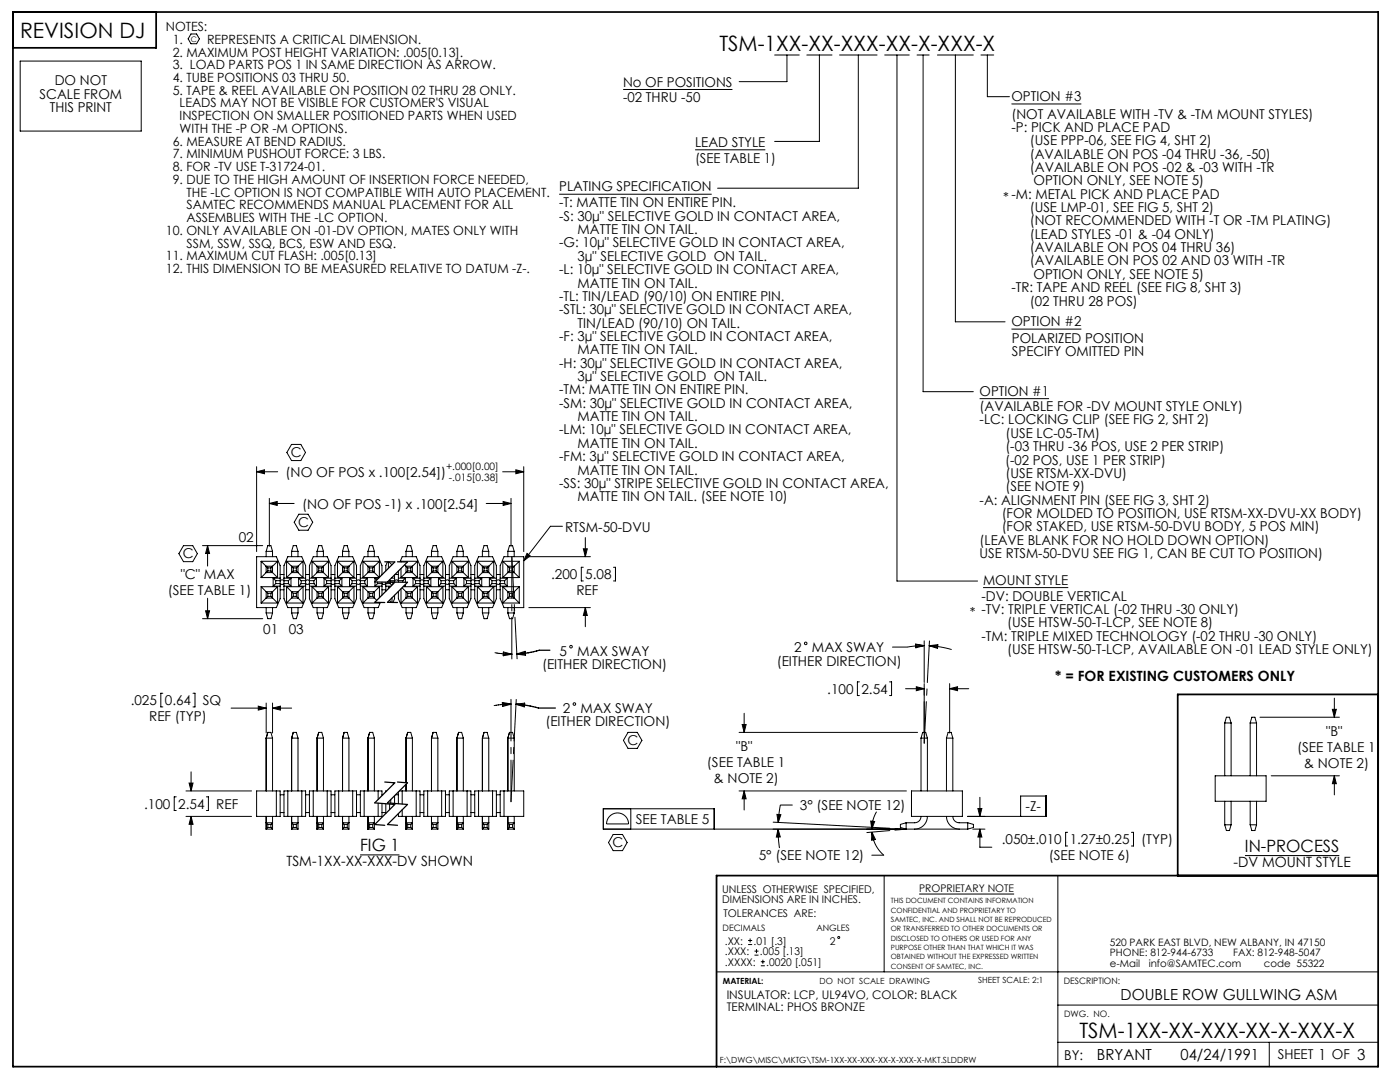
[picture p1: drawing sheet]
<svg xmlns="http://www.w3.org/2000/svg" width="279mm" height="216mm" viewBox="0 0 279 216" stroke-linecap="round" stroke-linejoin="round" font-family="sans-serif">
<g fill="none" stroke="#000" stroke-width=".2">
<path d="M4 12.2h24.2v14h-24.2zM38.1 6.8h1.1l.6 1-.6 .9h-1.1l-.6-.9zM124.4 17.9h21.8M154.6 11h4.9M157.1 11v5.3h-9.6M161 11h5M163.5 11v17.2h-8.9M167.5 11h7.5M171.3 11v26.6h-28.1M176.6 11h4.9M179 11v104.9h16.1M183 11h2.4"/>
<path d="M184.2 11v67.2h10M187.1 11h7.1M190.7 11v53.2h9.9M195.8 11h2.5M197 11v8.3h4.5M111.6 38.8h30.4M138.7 29.9h14M201.9 20.7h13.9M195.5 79.5h13.9M201.9 65.7h13.9M51.2 93.1v17M51.2 94.1h4.2"/>
<path d="M51.2 94.1l1.6-.4v.8zM53.8 99.4v9.6M58.2 88.7h1.8l1 1.6-1 1.6h-1.8l-1-1.6zM100.3 94.1h4.2M102 99.4v9.6M103 93.7l1.5 .4-1.5 .4zM104.5 93.1v17M36.6 108.9h1.9l.9 1.6-.9 1.6h-1.9l-.9-1.6zM40.4 108.9h12M41.4 108.9l.4 1.5h-.8zM41.4 108.9v4.1M41.4 119.4v4"/>
<path d="M51.2 111.1h3.9l.8 1.8v6.6l-.8 1.7h-3.9zM52.1 115.2h3.3M52.1 112h3.3M52.1 117.1h3.3M52.1 112l1.3 1.3M52.1 117.1l1.4 1.3M52.1 112v3.2M52.1 117.1v3.2M53.1 110l.3-1.1h.7l.3 1.1M53.1 110v1.1M53.1 113h1.3v1.3h-1.3zM53.1 110h1.3"/>
<path d="M53.1 118.1h1.3v1.2h-1.3zM53.4 113.3v.6M53.4 113.3h.7M53.4 113.9h.7M53.4 113.9l-1.3 1.3M53.5 118.4v.6M53.5 119h.6M53.5 118.4h.6M53.5 119l-1.4 1.3M53.8 100.5h4.9M53.8 100.5l1.5-.4v.8zM54.1 113.9l1.3 1.3"/>
<path d="M54.1 113.3v.6M54.1 118.4v.6M54.1 119l1.3 1.3M54.4 110v1.1M54.5 115.4h1.4M54.5 117h1.4M54.5 115.4v1.6M54.5 115.4l.5 .5M55 115.9h.9M55 116.5h.9M55 115.9v.6M55 116.5l-.5 .5"/>
<path d="M55.4 112l-1.3 1.3M55.4 112v3.2M55.4 117.1l-1.3 1.3M55.4 117.1v3.2M55.9 116.4a.46 .46 0 0 0 .8 0M55.9 115.9a.46 .46 0 0 1 .8 0M55.9 117.7h.8M55.9 114.6h.8M56.7 115.4h1.4M56.7 117h1.4M56.7 115.9h.9M56.7 116.5h.9"/>
<path d="M57.2 115.2h3.3M57.2 112h3.3M57.2 117.1h3.3M57.2 112l1.3 1.3M57.2 117.1l1.3 1.3M57.2 112v3.2M57.2 117.1v3.2M57.4 111.1h2.8l.8 1.8v6.6l-.8 1.7h-2.8l-.7-1.7v-6.6zM57.6 116.5l.5 .5M57.6 115.9v.6M58.1 115.4v1.6M58.1 115.4l-.5 .5"/>
<path d="M58.2 110l.3-1.1h.6l.4 1.1M58.2 113h1.3v1.3h-1.3zM58.2 110v1.1M58.2 110h1.3M58.2 118.1h1.3v1.2h-1.3zM58.5 113.3v.6M58.5 113.3h.6M58.5 113.9h.6M58.5 113.9l-1.3 1.3M58.5 118.4v.6M58.5 119h.6M58.5 118.4h.6"/>
<path d="M58.5 119l-1.3 1.3M59.1 113.3v.6M59.1 113.9l1.4 1.3M59.1 118.4v.6M59.1 119l1.4 1.3M59.5 110v1.1M59.6 115.4h1.4M59.6 117h1.4M59.6 115.4v1.6M59.6 115.4l.5 .5M59.6 102.6h1.9l.9 1.6-.9 1.6h-1.9l-.9-1.6zM60.1 115.9h.9"/>
<path d="M60.1 116.5h.9M60.1 115.9v.6M60.1 116.5l-.5 .5M60.5 112l-1.4 1.3M60.5 112v3.2M60.5 117.1l-1.4 1.3M60.5 117.1v3.2M61 116.4a.46 .46 0 0 0 .8 0M61 115.9a.46 .46 0 0 1 .8 0M61 117.7h.8M61 114.6h.8M61.8 115.4h1.4"/>
<path d="M61.8 117h1.4M61.8 115.9h.8M61.8 116.5h.8M62.3 115.2h3.3M62.3 112h3.3M62.3 117.1h3.3M62.3 112l1.3 1.3M62.3 117.1l1.3 1.3M62.3 112v3.2M62.3 117.1v3.2M62.5 111.1h2.8l.8 1.8v6.6l-.8 1.7h-2.8l-.7-1.7v-6.6zM62.6 116.5l.6 .5"/>
<path d="M62.6 115.9v.6M63.2 115.4v1.6M63.2 115.4l-.6 .5M63.3 110l.3-1.1h.6l.3 1.1M63.3 110v1.1M63.3 113h1.2v1.3h-1.2zM63.3 110h1.2M63.3 118.1h1.3v1.2h-1.3zM63.6 113.3v.6M63.6 113.3h.6M63.6 113.9h.6M63.6 113.9l-1.3 1.3"/>
<path d="M63.6 118.4v.6M63.6 119h.6M63.6 118.4h.6M63.6 119l-1.3 1.3M64.2 113.3v.6M64.2 113.9l1.4 1.3M64.2 118.4v.6M64.2 119l1.4 1.3M64.5 110v1.1M64.7 115.4h1.4M64.7 117h1.4M64.7 115.4v1.6"/>
<path d="M64.7 115.4l.5 .5M65.2 115.9h.9M65.2 116.5h.9M65.2 115.9v.6M65.2 116.5l-.5 .5M65.6 112l-1.4 1.3M65.6 112v3.2M65.6 117.1l-1.4 1.3M65.6 117.1v3.2M66.1 116.4a.46 .46 0 0 0 .7 0M66.1 115.9a.46 .46 0 0 1 .7 0M66.1 117.7h.7"/>
<path d="M66.1 114.6h.7M66.8 115.4h1.4M66.8 117h1.4M66.8 115.9h.9M66.8 116.5h.9M67.4 115.2h3.2M67.4 112h3.2M67.4 117.1h3.2M67.4 112l1.3 1.3M67.4 117.1l1.3 1.3M67.4 112v3.2M67.4 117.1v3.2"/>
<path d="M67.6 111.1h2.8l.8 1.8v6.6l-.8 1.7h-2.8l-.8-1.7v-6.6zM67.7 116.5l.5 .5M67.7 115.9v.6M68.2 115.4v1.6M68.2 115.4l-.5 .5M68.4 110l.3-1.1h.6l.3 1.1M68.4 110v1.1M68.4 113h1.2v1.3h-1.2zM68.4 110h1.2M68.4 118.1h1.2v1.2h-1.2zM68.7 113.3v.6M68.7 113.3h.6"/>
<path d="M68.7 113.9h.6M68.7 113.9l-1.3 1.3M68.7 118.4v.6M68.7 119h.6M68.7 118.4h.6M68.7 119l-1.3 1.3M69.3 113.3v.6M69.3 113.9l1.3 1.3M69.3 118.4v.6M69.3 119l1.3 1.3M69.6 110v1.1M69.8 115.4h1.4"/>
<path d="M69.8 117h1.4M69.8 115.4v1.6M69.8 115.4l.5 .5M70.3 115.9h.9M70.3 116.5h.9M70.3 115.9v.6M70.3 116.5l-.5 .5M70.6 112l-1.3 1.3M70.6 112v3.2M70.6 117.1l-1.3 1.3M70.6 117.1v3.2M71.2 116.4a.46 .46 0 0 0 .7 0"/>
<path d="M71.2 115.9a.46 .46 0 0 1 .7 0M71.2 117.7h.7M71.2 114.6h.7M71.9 115.4h1.4M71.9 117h1.4M71.9 115.9h.9M71.9 116.5h.9M72.4 115.2h3.3M72.4 112h3.3M72.4 117.1h3.3M72.4 112l1.4 1.3M72.4 117.1l1.4 1.3"/>
<path d="M72.4 112v3.2M72.4 117.1v3.2M72.8 116.5l.5 .5M72.8 115.9v.6M73.3 115.4v1.6M73.3 115.4l-.5 .5M73.4 110l.4-1.1h.6l.3 1.1M73.4 110v1.1M73.4 113h1.3v1.3h-1.3zM73.4 110h1.3M73.4 118.1h1.3v1.2h-1.3zM73.8 113.3v.6"/>
<path d="M73.8 113.3h.6M73.8 113.9h.6M73.8 113.9l-1.4 1.3M73.8 118.4v.6M73.8 119h.6M73.8 118.4h.6M73.8 119l-1.4 1.3M74.4 113.3v.6M74.4 118.4v.6M74.4 119l.8 .8M74.7 110v1.1M74.8 115.4h.8"/>
<path d="M74.8 117h1.4M74.8 115.4v1.6M74.8 115.4l.4 .3M75.3 116.5h.9M75.3 116.1v.4M75.3 116.5l-.5 .5M75.7 112v3.2l-1.3-1.3M75.7 112l-1.3 1.3M75.7 117.1l-1.3 1.3M75.7 117.1v2.2M76.2 116.4a.46 .46 0 0 0 .8 0M76.2 114.7v-1.8l-.7-1.8h-2.8l-.8 1.8v6.6l.8 1.7h2.8l.4-1"/>
<path d="M76.2 116.2v2.5M76.2 117.7h.8M76.2 114.6h.1M77 116.2v1.8M77 117h1M77 116.5h.9M77.3 112.1l-.3 .8v1M77.3 116.1h.1M77.5 117.1h.4M77.5 117.1l.2 .2M77.5 112.1v1.3M77.5 117.1v.4"/>
<path d="M77.6 112.1l.6 .6M77.7 119.8l.4 .4M77.7 115.7l.2 .2M77.9 115.9h.8M77.9 115.9v.2M77.9 116.5l.3 .3M77.9 116.2v.3M78.1 115.4h.6M78.2 115.2h.1M78.2 119.3v.9M78.4 116.2v.4M78.7 115.9a.46 .46 0 0 1 .8 0"/>
<path d="M78.7 114.7v1.5M78.7 118.8v.7l-.3 .7M78.8 114.6h.7M79.5 114v2.2M79.5 115.4h1.4M79.5 115.9h.9M79.8 112.1l.5-1h2.8l.7 1.8v6.6l-.7 1.7h-2.8l-.8-1.7v-1.5M80 112l.1 .1M80 115.2h3.3M80 112h3.3M80 112v.1M80 113.4v1.8"/>
<path d="M80 117.5v2.8M80.2 117.3l1.2 1.1M80.4 115.9v.3M80.4 117.1h2.9M80.6 117h.3M80.7 116.8l.2 .2M80.7 112.7l.7 .6M80.9 115.4v.8M80.9 116.6v.4M80.9 115.4l-.5 .5M81 110l.4-1.1h.6l.3 1.1M81 110v1.1"/>
<path d="M81 113h1.3v1.3h-1.3zM81 110h1.3M81 114.2l-1 1M81 118.1h1.3v1.2h-1.3zM81 119.3l-1 1M81.4 113.3v.6M81.4 113.3h.6M81.4 113.9h.6M81.4 113.9l-.4 .4M81.4 118.4v.6M81.4 119h.6M81.4 118.4h.6"/>
<path d="M81.4 119l-.4 .3M82 113.3v.6M82 113.9l1.3 1.3M82 118.4v.6M82 119l1.3 1.3M82.3 110v1.1M82.4 115.4h1.4M82.4 117h1.4M82.4 115.4v1.6M82.4 115.4l.5 .5M82.9 115.9h.9M82.9 115.9v.6"/>
<path d="M82.9 116.5l-.5 .5M82.9 116.5h.9M83.3 112l-1.3 1.3M83.3 112v3.2M83.3 117.1l-1.3 1.3M83.3 117.1v3.2M83.8 116.4a.46 .46 0 0 0 .8 0M83.8 115.9a.46 .46 0 0 1 .8 0M83.8 117.7h.8M83.8 114.6h.8M84.6 115.4h1.4M84.6 117h1.4"/>
<path d="M84.6 115.9h.9M84.6 116.5h.9M85.1 112l1.3 1.3M85.1 117.1l1.3 1.3M85.1 115.2h3.3M85.1 112h3.3M85.1 112v3.2M85.1 117.1v3.2M85.1 117.1h3.3M85.3 111.1h2.8l.8 1.8v6.6l-.8 1.7h-2.8l-.7-1.7v-6.6zM85.5 116.5l.5 .5M85.5 115.9v.6"/>
<path d="M86 115.4v1.6M86 115.4l-.5 .5M86.1 110l.3-1.1h.6l.4 1.1M86.1 110v1.1M86.1 113h1.3v1.3h-1.3zM86.1 110h1.3M86.1 114.2l-1 1M86.1 118.1h1.3v1.2h-1.3zM86.1 119.3l-1 1M86.4 113.3v.6M86.4 113.3h.6M86.4 113.9h.6"/>
<path d="M86.4 113.9l-.3 .4M86.4 118.4v.6M86.4 119l-.3 .3M86.4 119h.7M86.4 118.4h.7M87 113.3v.6M87 113.9l1.4 1.3M87.1 118.4v.6M87.1 119l1.3 1.3M87.4 110v1.1M87.5 115.4h1.4M87.5 115.4v1.6"/>
<path d="M87.5 117h1.4M87.5 115.4l.5 .5M88 115.9h.9M88 115.9v.6M88 116.5l-.5 .5M88 116.5h.9M88.4 112l-1.4 1.3M88.4 112v3.2M88.4 117.1l-1.3 1.3M88.4 117.1v3.2M88.9 116.4a.46 .46 0 0 0 .8 0M88.9 115.9a.46 .46 0 0 1 .8 0"/>
<path d="M88.9 117.7h.8M88.9 114.6h.8M89.7 115.4h1.4M89.7 117h1.4M89.7 115.9h.9M89.7 116.5h.9M90.2 112l1.3 1.3M90.2 117.1l1.3 1.3M90.2 115.2h3.3M90.2 112h3.3M90.2 117.1h3.3M90.2 112v3.2"/>
<path d="M90.2 117.1v3.2M90.4 111.1h2.8l.8 1.8v6.6l-.8 1.7h-2.8l-.7-1.7v-6.6zM90.6 116.5l.5 .5M90.6 115.9v.6M91.1 115.4v1.6M91.1 115.4l-.5 .5M91.2 110l.3-1.1h.6l.4 1.1M91.2 110v1.1M91.2 113h1.3v1.3h-1.3zM91.2 110h1.3M91.2 114.2l-1 1M91.2 118.1h1.3v1.2h-1.3z"/>
<path d="M91.2 119.3l-1 1M91.5 113.3v.6M91.5 113.3h.6M91.5 113.9h.6M91.5 113.9l-.3 .4M91.5 118.4v.6M91.5 119l-.3 .3M91.5 119h.6M91.5 118.4h.6M92.1 113.3v.6M92.1 113.9l1.4 1.3M92.1 118.4v.6"/>
<path d="M92.1 119l1.4 1.3M92.5 110v1.1M92.6 115.4h1.4M92.6 117h1.4M92.6 115.4v1.6M92.6 115.4l.5 .5M93.1 115.9h.9M93.1 115.9v.6M93.1 116.5l-.5 .5M93.1 116.5h.9M93.5 112l-1.4 1.3M93.5 112v3.2"/>
<path d="M93.5 117.1l-1.4 1.3M93.5 117.1v3.2M94 116.4a.46 .46 0 0 0 .7 0M94 115.9a.46 .46 0 0 1 .7 0M94 117.7h.7M94 114.6h.7M94.7 115.4h1.4M94.7 117h1.4M94.7 115.9h.9M94.7 116.5h.9M95.3 112l1.3 1.3M95.3 117.1l1.3 1.3"/>
<path d="M95.3 115.2h3.2M95.3 112h3.2M95.3 117.1h3.3M95.3 112v3.2M95.3 117.1v3.2M95.5 111.1h2.8l.8 1.8v6.6l-.8 1.7h-2.8l-.8-1.7v-6.6zM95.6 116.5l.5 .5M95.6 115.9v.6M96.1 115.4v1.6M96.1 115.4l-.5 .5M96.3 110l.3-1.1h.6l.3 1.1M96.3 110v1.1"/>
<path d="M96.3 113h1.2v1.3h-1.2zM96.3 110h1.2M96.3 114.2l-1 1M96.3 118.1h1.2v1.2h-1.2zM96.3 119.3l-1 1M96.6 113.3v.6M96.6 113.3h.6M96.6 113.9h.6M96.6 113.9l-.3 .4M96.6 118.4v.6M96.6 119l-.3 .3M96.6 119h.6"/>
<path d="M96.6 118.4h.6M97 100.5h5M97.2 113.3v.6M97.2 113.9l1.3 1.3M97.2 118.4v.6M97.2 119l1.4 1.3M97.5 110v1.1M97.7 115.4h1.4M97.7 117h1.4M97.7 115.4v1.6M97.7 115.4l.5 .5M98.2 115.9h.9"/>
<path d="M98.2 115.9v.6M98.2 116.5l-.5 .5M98.2 116.5h.9M98.5 112l-1.3 1.3M98.5 112v3.2M98.6 117.1l-1.4 1.3M98.6 117.1v3.2M99.1 116.4a.46 .46 0 0 0 .7 0M99.1 115.9a.46 .46 0 0 1 .7 0M99.1 117.7h.7M99.1 114.6h.7M99.8 115.4h1.4"/>
<path d="M99.8 117h1.4M99.8 115.9h.9M99.8 116.5h.9M100.3 112l1.4 1.3M100.3 117.1l1.4 1.3M100.3 115.2h3.3M100.3 112h3.3M100.3 117.1h3.3M100.3 112v3.2M100.3 117.1v3.2M100.4 100.1l1.6 .4-1.6 .4zM100.6 111.1h3.9v10.1h-3.9l-.8-1.7v-6.6z"/>
<path d="M100.7 116.5l.5 .5M100.7 115.9v.6M101.2 115.4v1.6M101.2 115.4l-.5 .5M101.4 110l.3-1.1h.6l.3 1.1M101.4 110v1.1M101.4 113h1.2v1.3h-1.2zM101.4 110h1.2M101.4 114.2l-1.1 1M101.4 118.1h1.2v1.2h-1.2zM101.4 119.3l-1.1 1M101.7 113.3v.6"/>
<path d="M101.7 113.3h.6M101.7 113.9h.6M101.7 113.9l-.3 .4M101.7 118.4v.6M101.7 119l-.3 .3M101.7 119h.6M101.7 118.4h.6M102.3 113.3v.6M102.3 113.9l1.3 1.3M102.3 118.4v.6M102.3 119l1.3 1.3M102.6 110v1.1"/>
<path d="M103.6 112l-1.3 1.3M103.6 112v3.2M103.6 117.1l-1.3 1.3M103.6 117.1v3.2M105.2 110.4l.6 .5-1.3 1zM105.5 111.1h12.3M112.2 105h-2.3l-5.4 6.9M116.4 113.2h-.4v2.7h.4M116.4 109.5h.8l-.4 1.6zM116.8 107.3v3.8M122.4 113.2h.4v2.7h-.4M196.2 117.2h17"/>
<path d="M32.5 138.3h-.4v2.8h.4M38.5 138.3h.4v2.8h-.4M40.4 123.4h12M41 121.9h.8l-.4 1.5zM52.1 120.3h3.3M53.1 121.2v1.1M53.1 122.3l.4 1.2h.6l.3-1.2M53.1 122.3h1.3M54.4 121.2v1.1M57.2 120.3h3.3M58.2 122.3l.3 1.2h.6l.4-1.2M58.2 121.2v1.1"/>
<path d="M58.2 122.3h1.3M59.5 121.2v1.1M62.3 120.3h3.3M63.3 122.3l.3 1.2h.6l.4-1.2M63.3 121.2v1.1M63.3 122.3h1.3M64.6 121.2v1.1M67.4 120.3h3.2M68.4 122.3l.3 1.2h.6l.3-1.2M68.4 121.2v1.1M68.4 122.3h1.2M69.6 121.2v1.1"/>
<path d="M72.4 120.3h3.3M73.4 122.3l.4 1.2h.6l.3-1.2M73.4 121.2v1.1M73.4 122.3h1.3M74.7 121.2v1.1M75.6 120.2l.1 .1M75.7 120.2v.1M80 120.3h3.3M81 122.3l.4 1.2h.6l.3-1.2M81 121.2v1.1M81 122.3h1.3M82.3 121.2v1.1"/>
<path d="M85.1 120.3h3.3M86.1 122.3l.3 1.2h.7l.3-1.2M86.1 121.2v1.1M86.1 122.3h1.3M87.4 121.2v1.1M90.2 120.3h3.3M91.2 122.3l.3 1.2h.6l.4-1.2M91.2 121.2v1.1M91.2 122.3h1.3M92.5 121.2v1.1M95.3 120.3h3.3M96.3 122.3l.3 1.2h.6l.3-1.2"/>
<path d="M96.3 121.2v1.1M96.3 122.3h1.2M97.5 121.2v1.1M98.8 130.2l3.3 .3M100.3 120.3h3.3M100.5 130.1l1.6 .4M101.4 122.3l.3 1.2h.6l.3-1.2M101.4 121.2v1.1M101.4 122.3h1.2M102.1 130.5l-1.7 .3M102.6 121.2v1.1M104.8 130.2l-1.7 .3h1.7"/>
<path d="M105.5 121.2h12.3M116.8 121.2v3.9M116.8 121.2l.4 1.6h-.8zM171.5 136.1h-.4v2.7h.4M177.5 136.1h.4v2.7h-.4M180.7 137.4h3.7M182.7 128.5l1.7 .3-1.6 .5zM182.7 128.7l1.7 .1M182.9 137l1.5 .4-1.5 .4zM184.4 128.8l-3.3 .3h-3M184.4 136.4v9.9M184.4 128.8l-1.6 .3"/>
<path d="M185.4 128.8l2.3 .3 2.2 .5M185.4 128.8l1.7 .4M185.4 128.8l1.8-.2-.1 .8zM187.1 128.8h-1.7M189.5 137.4l1.6-.4v.8zM189.5 136.4v9.9M189.5 137.4h3.8M266.3 139.3v3.8M35.2 159h-.4v2.7h.4M37.1 157.8h13.1M37.7 156.2h.8l-.4 1.6zM38.1 154v3.8"/>
<path d="M41.2 159h.4v2.7h-.4M46.1 141.3h7M51.2 157.8h4.7v5.1h-4.7zM51.5 140.9l1.6 .4-1.6 .4zM53.1 147.3l.3-1.2h.7l.3 1.2M53.1 147.3v10.5M53.1 147.3h1.3M53.1 140.3v6M54.4 141.3l1.6-.4v.8zM54.4 147.3v10.5M54.4 140.3v6M54.4 141.3h3.8"/>
<path d="M55.1 157.8v5.1M55.9 158.6h.8M56.7 157.8h4.3v5.1h-4.3zM57.4 157.8v5.1M58.2 147.3l.3-1.2h.6l.4 1.2M58.2 147.3h1.3M58.2 147.3v10.5M59.5 147.3v10.5M60.2 157.8v5.1M61 158.6h.8M61.8 157.8h4.3v5.1h-4.3zM62.5 157.8v5.1"/>
<path d="M63.3 147.3l.3-1.2h.6l.4 1.2M63.3 147.3h1.3M63.3 147.3v10.5M64.6 147.3v10.5M65.3 157.8v5.1M66.1 158.6h.7M66.8 157.8h4.4v5.1h-4.4zM67.6 157.8v5.1M68.4 147.3l.3-1.2h.6l.3 1.2M68.4 147.3h1.2M68.4 147.3v10.5M69.6 147.3v10.5"/>
<path d="M70.4 157.8v5.1M71.2 158.6h.7M72.7 157.8v5.1M73.4 147.3l.4-1.2h.6l.3 1.2M73.4 147.3h1.3M73.4 147.3v10.5M74.7 147.3v10.5M75.5 157.8v1.7M76.2 158.8v-1h-4.3v5.1h4.3v-2.6M76.2 158.6h.2M77.2 157.8h-.2v.2M78 159.6v.7"/>
<path d="M78.5 156.2v.3M78.7 158.8v1.5M78.9 158.6h.6M79.5 158v2.4M79.7 157.8h4.1v5.1h-4.3v-.6M80.3 157.8v2.6M81 147.3l.4-1.2h.6l.3 1.2M81 147.3h1.3M81 147.3v8.9M81 156.5v1.3M82.3 147.3v10.5M83.1 157.8v5.1"/>
<path d="M83.8 158.6h.8M84.6 157.8h4.3v5.1h-4.3zM85.3 157.8v5.1M86.1 147.3l.3-1.2h.7l.3 1.2M86.1 147.3h1.3M86.1 147.3v10.5M87.4 147.3v10.5M88.1 157.8v5.1M88.9 158.6h.8M89.7 157.8h4.3v5.1h-4.3zM90.4 157.8v5.1M91.2 147.3l.3-1.2h.6l.4 1.2"/>
<path d="M91.2 147.3h1.3M91.2 147.3v10.5M92.5 147.3v10.5M93.2 157.8v5.1M94 158.6h.7M94.7 157.8h4.4v5.1h-4.4zM95.5 157.8v5.1M96.3 147.3l.3-1.2h.6l.3 1.2M96.3 147.3h1.2M96.3 147.3v10.5M97.5 147.3v10.5M98.3 157.8v5.1"/>
<path d="M99.1 158.6h.7M99.8 157.8h4.7v5.1h-4.7zM100.3 140.4l1.7 .1M100.6 157.8v5.1M101.4 147.3l.3-1.2h.6l.3 1.2M101.4 147.3h1.2M101.4 147.3v10.5M102 140.5l-1.7 .2M102 140.5l-3.4 .3M102.6 147.3v10.5M104.7 140.3l-1.7 .2 1.6 .5M125.3 146.1h1.9l.9 1.6-.9 1.6h-1.9l-.9-1.6z"/>
<path d="M147.5 146.1h35.6M147.5 157.8h33.4M148.1 144.6h.8l-.4 1.5zM148.5 157.8l.4 1.6h-.8zM148.5 142.3v3.8M148.5 157.8v3.8M181.9 157.8h10.2v5.1h-10.2zM183.8 147.3l.3-1.2h.6l.4 1.2M183.8 147.3h1.3M183.8 147.3v10.5M185.1 147.3v10.5M188.9 147.3l.3-1.2h.6l.4 1.2"/>
<path d="M188.9 147.3h1.3M188.9 147.3v10.5M190.2 147.3v10.5M195.6 159.1v3.8M242.5 154.8h10.2v5.1h-10.2zM244.4 144.3l.4-1.2h.6l.3 1.2M244.4 144.3h1.3M244.4 144.3v10.5M244.4 159.9v4.7M245.7 144.3v10.5M245.7 159.9v4.7M249.5 144.3l.3-1.2h.6l.4 1.2"/>
<path d="M249.5 144.3h1.3M249.5 144.3v10.5M249.5 159.9v4.7M250.8 144.3v10.5M250.8 159.9v4.7M251.5 143.1h15.8M253.7 154.8h13.6M265.9 141.5h.8l-.4 1.6zM266.3 154.8l.4 1.6h-.8zM266.3 154.8v3.8M37.1 162.9h13.1M38.1 162.9v3.8"/>
<path d="M38.1 162.9l.4 1.6h-.8zM53.1 165.4h1.3M53.1 164.2v-1.3v2.5M53.1 164.2v1.2M53.1 164.2h1.3M53.1 164.2l.4 .3M53.5 165.1h.6M53.5 164.5h.6M53.5 164.5v.6M53.5 165.1l-.4 .3M54.1 165.1l.3 .3M54.1 164.5v.6"/>
<path d="M54.4 162.9v1.3M54.4 164.2v1.2M54.4 164.2l-.3 .3M55.9 162.1h.8M58.2 162.9v2.5h1.3M58.2 162.9v1.3M58.2 164.2h1.3M58.2 164.2l.3 .3M58.2 164.2v1.2l.3-.3M58.5 165.1h.6M58.5 164.5h.6M58.5 164.5v.6"/>
<path d="M59.1 164.5v.6M59.1 165.1l.4 .3M59.5 162.9v1.3M59.5 164.2l-.4 .3M59.5 164.2v1.2M61 162.1h.8M63.3 165.4h1.3M63.3 164.2v-1.3v2.5M63.3 164.2h1.3M63.3 164.2v1.2M63.3 164.2l.3 .3M63.6 165.1h.6"/>
<path d="M63.6 164.5h.6M63.6 164.5v.6M63.6 165.1l-.3 .3M64.2 164.5v.6M64.2 165.1l.4 .3M64.6 162.9v1.3M64.6 164.2l-.4 .3M64.6 164.2v1.2M66.1 162.1h.7M68.4 165.4h1.2M68.4 164.2v-1.3v2.5M68.4 164.2h1.2"/>
<path d="M68.4 164.2v1.2M68.4 164.2l.3 .3M68.7 165.1h.6M68.7 164.5h.6M68.7 165.1l-.3 .3M68.7 164.5v.6M69.3 165.1l.3 .3M69.3 164.5v.6M69.6 162.9v1.3M69.6 164.2l-.3 .3M69.6 164.2v1.2M71.2 162.1h.7"/>
<path d="M71.9 170.6h7.8M73.4 165.4h1.3M73.4 164.2v-1.3v2.5M73.4 164.2h1.3M73.4 164.2v1.2M73.4 164.2l.4 .3M73.8 165.1h.6M73.8 164.5h.6M73.8 164.5v.6M73.8 165.1l-.4 .3M74.4 164.5v.6M74.4 165.1l.3 .3"/>
<path d="M74.7 162.9v1.3M74.7 164.2l-.3 .3M74.7 164.2v1.2M75.5 160.3v2.6M76.2 162.1h.8M77 160.4v1.9M77.8 160.4v1.2M80.3 161.6v1.3M81 165.4h1.3M81 164.2v-1.3v2.5M81 164.2h1.3M81 164.2v1.2"/>
<path d="M81 164.2l.4 .3M81.4 165.1h.6M81.4 164.5h.6M81.4 164.5v.6M81.4 165.1l-.4 .3M82 165.1l.3 .3M82 164.5v.6M82.3 162.9v1.3M82.3 164.2l-.3 .3M82.3 164.2v1.2M83.8 162.1h.8M86.1 165.4h1.3"/>
<path d="M86.1 164.2v-1.3v2.5M86.1 164.2h1.3M86.1 164.2v1.2M86.1 164.2l.3 .3M86.4 165.1h.7M86.4 164.5h.7M86.4 164.5v.6M86.4 165.1l-.3 .3M87.1 164.5v.6M87.1 165.1l.3 .3M87.4 162.9v1.3M87.4 164.2l-.3 .3"/>
<path d="M87.4 164.2v1.2M88.9 162.1h.8M91.2 165.4h1.3M91.2 164.2v-1.3v2.5M91.2 164.2v1.2M91.2 164.2h1.3M91.2 164.2l.3 .3M91.5 165.1h.6M91.5 164.5h.6M91.5 164.5v.6M91.5 165.1l-.3 .3M92.1 164.5v.6"/>
<path d="M92.1 165.1l.4 .3M92.5 162.9v1.3M92.5 164.2l-.4 .3M92.5 164.2v1.2M94 162.1h.7M96.3 165.4h1.2M96.3 164.2v-1.3v2.5M96.3 164.2v1.2M96.3 164.2h1.2M96.3 164.2l.3 .3M96.6 165.1h.6M96.6 164.5h.6"/>
<path d="M96.6 164.5v.6M96.6 165.1l-.3 .3M97.2 165.1l.3 .3M97.2 164.5v.6M97.5 162.9v1.3M97.5 164.2l-.3 .3M97.5 164.2v1.2M99.1 162.1h.7M101.4 165.4h1.2M101.4 164.2v-1.3v2.5M101.4 164.2v1.2M101.4 164.2l.3 .3"/>
<path d="M101.4 164.2h1.2M101.7 165.1h.6M101.7 165.1l-.3 .3M101.7 164.5v.6M101.7 164.5h.6M102.3 165.1l.3 .3M102.3 164.5v.6M102.6 162.9v1.3M102.6 164.2l-.3 .3M102.6 164.2v1.2M121.7 162.9a2.19 2.19 0 0 1 2.4-.5 2.19 2.19 0 0 1 1.3 2h-4.3a2.2 2.2 0 0 1 .6-1.5zM122.4 166.5h1.8l1 1.6-1 1.6h-1.8l-1-1.6z"/>
<path d="M125.9 161.4v4M154.3 164.1l23.3 1.2M155.1 162.5l.7 .1-.5 1.5zM155.3 165.4l.4 1.6h-.8zM155.3 165.4l.3 3.8M158.1 160.6h-2.4l-.4 3.5M173.8 163.8l.8 .1-.6 1.5zM174 166l.7 1.5-.8 .2zM174 166a6.9 6.9 0 0 0 2.4 4.6h-2.4M174.9 162a6.9 6.9 0 0 0-.9 3.4M176.5 174.7v19.2M177.6 165.7l-4.6 .4"/>
<path d="M178.6 165.3l2.2 .1M179.8 165.4h-59.4v-4h22.2v4M180.8 165.4l-2.2 .2M180.8 165.4h12.3M180.8 164.2v1.2M180.8 164.2l-1.1 .3v.6l1.1 .3M183.4 178.4h19M183.8 162.9a1.27 1.27 0 0 1-1.3 1.3h-1.7M185.1 162.9a2.54 2.54 0 0 1-2.6 2.5M188.9 162.9a2.54 2.54 0 0 0 2.5 2.5M190.2 162.9a1.27 1.27 0 0 0 1.2 1.3h1.7M193.1 162.9h15.7v-4.1h-5.1v4.1"/>
<path d="M193.1 164.2v1.2M193.1 164.2l1.2 .3v.6l-1.2 .3M194.1 165.4h2.5M195.2 161.3h.7l-.3 1.6zM195.6 165.4l.3 1.6h-.7zM195.6 165.4v3.7h2.3M211.1 174.7v38.1M213.1 166.1h-.4v2.7h.4M225.8 166.1h.4v2.7h-.4M244.4 164.6h1.3M244.4 164.6l.4 1.1h.6l.3-1.1M248.5 170.7h18.8"/>
<path d="M249.5 164.6h1.3M249.5 164.6l.3 1.1h.6l.4-1.1M143 193.9h132M149.3 188.5h.8M149.3 187.7h.8M149.7 187.3v.8M150.6 190.6h.8M150.6 189.8h.8M151 189.4v.8M151.8 192.7h.8M151.8 191.9h.8M152.2 191.5v.8"/>
<path d="M211.1 208h63.9M211.1 200.6h63.9M253.3 208v4.8"/>
<circle cx="114" cy="129" r=".26"/>
<circle cx="160.8" cy="128.4" r=".26"/>
<circle cx="114.6" cy="140.5" r=".26"/>
<circle cx="167.4" cy="187.1" r=".2"/>
</g>
<path d="M2.6 2.4h272.4v210.4h-272.4zM31.2 2.4v7.1h-28.6M275 138.6h-40v36.1M275 174.7h-132v38.1" fill="none" stroke="#000" stroke-width=".35"/>
<g fill="none" stroke="#000" stroke-width=".25" stroke-dasharray="6.3 1.3 1.3 1.3 1.3 1.3">
<path d="M74.8 116.1l4 .1M76.8 112.1h2M77.3 116.1l4 .1M78.8 112.1l-4 4M78.8 116.2l-4 4M79.3 112.1h2M81.3 112.1l-4 4M81.3 116.2l-4 4M74.8 120.2h2M77.3 120.2h2M76.8 156l2 .2M78.8 156.2l-4 4"/>
<path d="M79.3 156l2 .2M81.3 156.2l-4 4M74.8 160.2l4 .3M74.8 164.5l2 .2M77.3 160.2l4 .3M77.3 164.5l2 .2M78.8 160.5l-4 4M81.3 160.5l-4 4"/>
</g>
<path d="M102.1 111.1l1.1 20.4M102 139.5v20.5M102.1 131.5v-20.4M184.4 127.9v20.4M102 160l1-20.4M184.4 148.3l1.1-20.4" fill="none" stroke="#000" stroke-width=".2" stroke-dasharray="15.2 1.3 1.3 1.3" stroke-dashoffset="6.9"/>
<path d="M100.5 130.3l1.6 .2-1.7 .1M100.5 130.1l-.1 .7M103.1 130.5l1.7-.5 .1 .7zM109.7 129.7a14.1 14.1 0 0 0-4.3 .6l-2.3 .2M100.3 140.2l1.7 .3-1.7 .4zM103 140.5l2.2 .3 2.3 .5h3.3M103 140.5l1.6 .4M104.7 140.5h-1.7M104.7 140.3l-.1 .7" fill="none" stroke="#000" stroke-width=".25"/>
<g fill="#000">
<path d="M105.2 110.4l.6 .5-1.3 1z"/>
<path d="M182.9 137l1.5 .4-1.5 .4zM189.5 137.4l1.6-.4v.8zM155.1 162.5l.7 .1-.5 1.5zM155.3 165.4l.4 1.6h-.8zM173.8 163.8l.8 .1-.6 1.5zM174 166l.7 1.5-.8 .2z"/>
<path d="M51.5 140.9l1.6 .4-1.6 .4zM54.4 141.3l1.6-.4v.8zM37.7 156.2h.8l-.4 1.6zM38.1 162.9l.4 1.6h-.8zM41.4 108.9l.4 1.5h-.8zM41 121.9h.8l-.4 1.5zM116.8 121.2l.4 1.6h-.8zM116.4 109.5h.8l-.4 1.6zM51.2 94.1l1.6-.4v.8zM103 93.7l1.5 .4-1.5 .4zM53.8 100.5l1.5-.4v.8zM100.4 100.1l1.6 .4-1.6 .4zM148.5 157.8l.4 1.6h-.8zM148.1 144.6h.8l-.4 1.5zM195.2 161.3h.7l-.3 1.6zM195.6 165.4l.3 1.6h-.7zM266.3 154.8l.4 1.6h-.8zM265.9 141.5h.8l-.4 1.6z"/>
</g>
<g font-size="4.2">
<text x="4" y="7.6">REVISION DJ</text>
<text x="143.6" y="10.1">TSM-1XX-XX-XXX-XX-X-XXX-X</text>
<text x="215.4" y="207.2">TSM-1XX-XX-XXX-XX-X-XXX-X</text>
</g>
<g font-size="3.4">
<text x="71.9" y="169.9">FIG 1</text>
<text x="248.5" y="170">IN-PROCESS</text>
</g>
<g font-size="3">
<text x="223.7" y="199.5">DOUBLE ROW GULLWING ASM</text>
<text x="218.9" y="211.4">BRYANT</text>
<text x="235.6" y="211.4">04/24/1991</text>
</g>
<g font-size="2.8">
<text x="210.6" y="135.8">* = FOR EXISTING CUSTOMERS ONLY</text>
<text x="57.2" y="172.8">TSM-1XX-XX-XXX-DV SHOWN</text>
<text x="246.2" y="172.9">-DV MOUNT STYLE</text>
</g>
<g font-size="2.7">
<text x="10.9" y="17">DO NOT</text>
<text x="124.4" y="17.3">No OF POSITIONS</text>
<text x="7.9" y="19.7">SCALE FROM</text>
<text x="10" y="22.4">THIS PRINT</text>
<text x="124.4" y="20.4">-02 THRU -50</text>
<text x="201.9" y="23.6">(NOT AVAILABLE WITH -TV &amp; -TM MOUNT STYLES)</text>
<text x="201.9" y="20.1">OPTION #3</text>
<text x="138.7" y="29.3">LEAD STYLE</text>
<text x="201.9" y="26.3">-P: PICK AND PLACE PAD</text>
<text x="205.5" y="29">(USE PPP-06, SEE FIG 4, SHT 2)</text>
<text x="138.7" y="32.5">(SEE TABLE 1)</text>
<text x="205.5" y="31.6">(AVAILABLE ON POS -04 THRU -36, -50)</text>
<text x="205.5" y="34.3">(AVAILABLE ON POS -02 &amp; -03 WITH -TR</text>
<text x="111.6" y="41.4">-T: MATTE TIN ON ENTIRE PIN.</text>
<text x="111.6" y="38.2">PLATING SPECIFICATION</text>
<text x="200.2" y="40.2">* -M: METAL PICK AND PLACE PAD</text>
<text x="206.3" y="37">OPTION ONLY, SEE NOTE 5)</text>
<text x="111.6" y="44">-S: 30µ&quot; SELECTIVE GOLD IN CONTACT AREA,</text>
<text x="115.3" y="46.7">MATTE TIN ON TAIL.</text>
<text x="205.5" y="42.3">(USE LMP-01, SEE FIG 5, SHT 2)</text>
<text x="205.5" y="47.6">(LEAD STYLES -01 &amp; -04 ONLY)</text>
<text x="205.5" y="45">(NOT RECOMMENDED WITH -T OR -TM PLATING)</text>
<text x="111.6" y="49.4">-G: 10µ&quot; SELECTIVE GOLD IN CONTACT AREA,</text>
<text x="115.3" y="52">3µ&quot; SELECTIVE GOLD ON TAIL.</text>
<text x="205.5" y="50.3">(AVAILABLE ON POS 04 THRU 36)</text>
<text x="205.5" y="53">(AVAILABLE ON POS 02 AND 03 WITH -TR</text>
<text x="111.6" y="54.7">-L: 10µ&quot; SELECTIVE GOLD IN CONTACT AREA,</text>
<text x="115.3" y="57.4">MATTE TIN ON TAIL.</text>
<text x="201.9" y="58.3">-TR: TAPE AND REEL (SEE FIG 8, SHT 3)</text>
<text x="206.3" y="55.6">OPTION ONLY, SEE NOTE 5)</text>
<text x="111.6" y="60">-TL: TIN/LEAD (90/10) ON ENTIRE PIN.</text>
<text x="111.6" y="62.7">-STL: 30µ&quot; SELECTIVE GOLD IN CONTACT AREA,</text>
<text x="115.3" y="65.4">TIN/LEAD (90/10) ON TAIL.</text>
<text x="201.9" y="65.1">OPTION #2</text>
<text x="205.5" y="61">(02 THRU 28 POS)</text>
<text x="111.6" y="68">-F: 3µ&quot; SELECTIVE GOLD IN CONTACT AREA,</text>
<text x="115.3" y="70.7">MATTE TIN ON TAIL.</text>
<text x="202" y="68.5">POLARIZED POSITION</text>
<text x="202" y="71.1">SPECIFY OMITTED PIN</text>
<text x="111.6" y="73.4">-H: 30µ&quot; SELECTIVE GOLD IN CONTACT AREA,</text>
<text x="115.3" y="76">3µ&quot; SELECTIVE GOLD ON TAIL.</text>
<text x="111.6" y="78.7">-TM: MATTE TIN ON ENTIRE PIN.</text>
<text x="111.6" y="81.4">-SM: 30µ&quot; SELECTIVE GOLD IN CONTACT AREA,</text>
<text x="195.5" y="82">(AVAILABLE FOR -DV MOUNT STYLE ONLY)</text>
<text x="195.5" y="79">OPTION #1</text>
<text x="111.6" y="86.7">-LM: 10µ&quot; SELECTIVE GOLD IN CONTACT AREA,</text>
<text x="115.3" y="84">MATTE TIN ON TAIL.</text>
<text x="115.3" y="89.4">MATTE TIN ON TAIL.</text>
<text x="195.5" y="84.7">-LC: LOCKING CLIP (SEE FIG 2, SHT 2)</text>
<text x="200.7" y="87.4">(USE LC-05-TM)</text>
<text x="57" y="95.2">(NO OF POS x .100[2.54])</text>
<text x="58.1" y="91.2">C</text>
<text x="111.6" y="92">-FM: 3µ&quot; SELECTIVE GOLD IN CONTACT AREA,</text>
<text x="115.3" y="94.7">MATTE TIN ON TAIL.</text>
<text x="200.6" y="92.7">(-02 POS, USE 1 PER STRIP)</text>
<text x="200.6" y="90">(-03 THRU -36 POS, USE 2 PER STRIP)</text>
<text x="200.7" y="95.4">(USE RTSM-XX-DVU)</text>
<text x="60.3" y="101.5">(NO OF POS -1) x .100[2.54]</text>
<text x="111.6" y="97.4">-SS: 30µ&quot; STRIPE SELECTIVE GOLD IN CONTACT AREA,</text>
<text x="115.3" y="100">MATTE TIN ON TAIL. (SEE NOTE 10)</text>
<text x="195.5" y="100.7">-A: ALIGNMENT PIN (SEE FIG 3, SHT 2)</text>
<text x="200.7" y="98">(SEE NOTE 9)</text>
<text x="59.5" y="105.1">C</text>
<text x="112.8" y="106.1">RTSM-50-DVU</text>
<text x="199.9" y="106">(FOR STAKED, USE RTSM-50-DVU BODY, 5 POS MIN)</text>
<text x="199.9" y="103.4">(FOR MOLDED TO POSITION, USE RTSM-XX-DVU-XX BODY)</text>
<text x="36.5" y="111.4">C</text>
<text x="47.6" y="108.1">02</text>
<text x="195.5" y="108.7">(LEAVE BLANK FOR NO HOLD DOWN OPTION)</text>
<text x="195.5" y="111.4">USE RTSM-50-DVU SEE FIG 1, CAN BE CUT TO POSITION)</text>
<text x="33.5" y="118.8">(SEE TABLE 1)</text>
<text x="36.1" y="115.6">&quot;C&quot; MAX</text>
<text x="110" y="115.6">.200</text>
<text x="115" y="118.8">REF</text>
<text x="116.8" y="115.6">5.08</text>
<text x="195.9" y="119.9">-DV: DOUBLE VERTICAL</text>
<text x="196.2" y="116.7">MOUNT STYLE</text>
<text x="193.5" y="123.2">* -TV: TRIPLE VERTICAL (-02 THRU -30 ONLY)</text>
<text x="201" y="125.2">(USE HTSW-50-T-LCP, SEE NOTE 8)</text>
<text x="52.5" y="126.5">01</text>
<text x="57.6" y="126.5">03</text>
<text x="111.7" y="130.8">5</text>
<text x="115.2" y="130.8">MAX SWAY</text>
<text x="158.5" y="130.2">2</text>
<text x="162" y="130.2">MAX SWAY</text>
<text x="195.9" y="127.9">-TM: TRIPLE MIXED TECHNOLOGY (-02 THRU -30 ONLY)</text>
<text x="201" y="130.5">(USE HTSW-50-T-LCP, AVAILABLE ON -01 LEAD STYLE ONLY)</text>
<text x="108.2" y="133.5">(EITHER DIRECTION)</text>
<text x="155" y="132.8">(EITHER DIRECTION)</text>
<text x="26.1" y="140.7">.025</text>
<text x="29.8" y="143.9">REF (TYP)</text>
<text x="32.9" y="140.7">0.64</text>
<text x="40.5" y="140.7">SQ</text>
<text x="112.3" y="142.3">2</text>
<text x="115.9" y="142.3">MAX SWAY</text>
<text x="165.1" y="138.4">.100</text>
<text x="171.9" y="138.4">2.54</text>
<text x="108.8" y="144.9">(EITHER DIRECTION)</text>
<text x="125.2" y="148.6">C</text>
<text x="146.9" y="149.8">&quot;B&quot;</text>
<text x="258.9" y="150">(SEE TABLE 1</text>
<text x="264.7" y="146.8">&quot;B&quot;</text>
<text x="141.1" y="153">(SEE TABLE 1</text>
<text x="260.2" y="153.2">&amp; NOTE 2)</text>
<text x="28.8" y="161.4">.100</text>
<text x="35.6" y="161.4">2.54</text>
<text x="43.1" y="161.4">REF</text>
<text x="142.4" y="156.2">&amp; NOTE 2)</text>
<text x="159.6" y="161.7">3° (SEE NOTE 12)</text>
<text x="204.7" y="161.9">-Z-</text>
<text x="126.9" y="164.4">SEE TABLE 5</text>
<text x="122.2" y="169">C</text>
<text x="151.4" y="171.7">5° (SEE NOTE 12)</text>
<text x="199.9" y="168.5">.050±.010</text>
<text x="209.3" y="171.7">(SEE NOTE 6)</text>
<text x="213.5" y="168.5">1.27±0.25</text>
<text x="227.8" y="168.5">(TYP)</text>
<text x="212.4" y="211.5">BY:</text>
<text x="255" y="211.4">SHEET 1 OF 3</text>
</g>
<g font-size="2.5">
<text x="33.1" y="6.2">NOTES:</text>
<text x="34.5" y="11.3">2. MAXIMUM POST HEIGHT VARIATION: .005[0.13].</text>
<text x="34.5" y="8.7">1.</text>
<text x="41.3" y="8.7">REPRESENTS A CRITICAL DIMENSION.</text>
<text x="34.5" y="16.4">4. TUBE POSITIONS 03 THRU 50.</text>
<text x="34.5" y="13.8">3. LOAD PARTS POS 1 IN SAME DIRECTION AS ARROW.</text>
<text x="34.5" y="18.9">5. TAPE &amp; REEL AVAILABLE ON POSITION 02 THRU 28 ONLY.</text>
<text x="35.8" y="24">INSPECTION ON SMALLER POSITIONED PARTS WHEN USED</text>
<text x="35.9" y="21.4">LEADS MAY NOT BE VISIBLE FOR CUSTOMER'S VISUAL</text>
<text x="34.5" y="29.1">6. MEASURE AT BEND RADIUS.</text>
<text x="35.9" y="26.5">WITH THE -P OR -M OPTIONS.</text>
<text x="34.5" y="34.1">8. FOR -TV USE T-31724-01.</text>
<text x="34.5" y="31.6">7. MINIMUM PUSHOUT FORCE: 3 LBS.</text>
<text x="34.5" y="36.7">9. DUE TO THE HIGH AMOUNT OF INSERTION FORCE NEEDED,</text>
<text x="37.2" y="39.2">THE -LC OPTION IS NOT COMPATIBLE WITH AUTO PLACEMENT.</text>
<text x="37.2" y="41.8">SAMTEC RECOMMENDS MANUAL PLACEMENT FOR ALL</text>
<text x="33.1" y="46.8">10. ONLY AVAILABLE ON -01-DV OPTION, MATES ONLY WITH</text>
<text x="37.2" y="44.3">ASSEMBLIES WITH THE -LC OPTION.</text>
<text x="33.1" y="51.9">11. MAXIMUM CUT FLASH: .005[0.13]</text>
<text x="37.2" y="49.4">SSM, SSW, SSQ, BCS, ESW AND ESQ.</text>
<text x="33.1" y="54.5">12. THIS DIMENSION TO BE MEASURED RELATIVE TO DATUM -Z-.</text>
</g>
<g font-size="2.4">
<text x="145" y="199.4">INSULATOR: LCP, UL94VO, COLOR: BLACK</text>
<text x="145" y="201.7">TERMINAL: PHOS BRONZE</text>
</g>
<g font-size="2.1">
<text x="144.1" y="178.1">UNLESS OTHERWISE SPECIFIED,</text>
<text x="183.4" y="177.9">PROPRIETARY NOTE</text>
<text x="144.1" y="180.2">DIMENSIONS ARE IN INCHES.</text>
<text x="144.4" y="183">TOLERANCES ARE:</text>
<text x="144.7" y="188.5">.XX:</text>
<text x="144.7" y="190.6">.XXX:</text>
<text x="150.4" y="188.5">.01 [.3]</text>
<text x="151.7" y="190.6">.005 [.13]</text>
<text x="165.6" y="188.5">2</text>
<text x="144.7" y="192.7">.XXXX:</text>
<text x="152.9" y="192.7">.0020 [.051]</text>
</g>
<g font-size="2">
<text x="89" y="93.7">+.000[0.00]</text>
<text x="89.6" y="96">-.015[0.38]</text>
<text x="221.5" y="188.7">520 PARK EAST BLVD, NEW ALBANY, IN 47150</text>
<text x="221.5" y="190.8">PHONE: 812-944-6733</text>
<text x="246.1" y="190.8">FAX: 812-948-5047</text>
<text x="221.5" y="193">e-Mail</text>
<text x="229.3" y="193">info@SAMTEC.com</text>
<text x="252.2" y="193">code 55322</text>
</g>
<g font-size="1.8">
<text x="144.2" y="185.7">DECIMALS</text>
<text x="162.9" y="185.7">ANGLES</text>
<text x="212.3" y="196.4">DESCRIPTION:</text>
<text x="212.4" y="202.9">DWG. NO.</text>
</g>
<g font-size="1.7">
<text x="144.3" y="196.3">MATERIAL:</text>
<text x="163.6" y="196.3">DO NOT SCALE DRAWING</text>
<text x="195.2" y="196.2">SHEET SCALE: 2:1</text>
<text x="143.7" y="212">F:\DWG\MISC\MKTG\TSM-1XX-XX-XXX-XX-X-XXX-X-MKT.SLDDRW</text>
</g>
<text font-size="1.5" x="38.1" y="8.3">C</text>
<g font-size="1.4">
<text x="177.8" y="180.2">THIS DOCUMENT CONTAINS INFORMATION</text>
<text x="177.8" y="182.1">CONFIDENTIAL AND PROPRIETARY TO</text>
<text x="177.8" y="184">SAMTEC, INC. AND SHALL NOT BE REPRODUCED</text>
<text x="177.8" y="185.8">OR TRANSFERRED TO OTHER DOCUMENTS OR</text>
<text x="177.8" y="187.7">DISCLOSED TO OTHERS OR USED FOR ANY</text>
<text x="177.8" y="189.6">PURPOSE OTHER THAN THAT WHICH IT WAS</text>
<text x="177.8" y="191.4">OBTAINED WITHOUT THE EXPRESSED WRITTEN</text>
<text x="177.8" y="193.3">CONSENT OF SAMTEC, INC.</text>
</g>
</svg>
